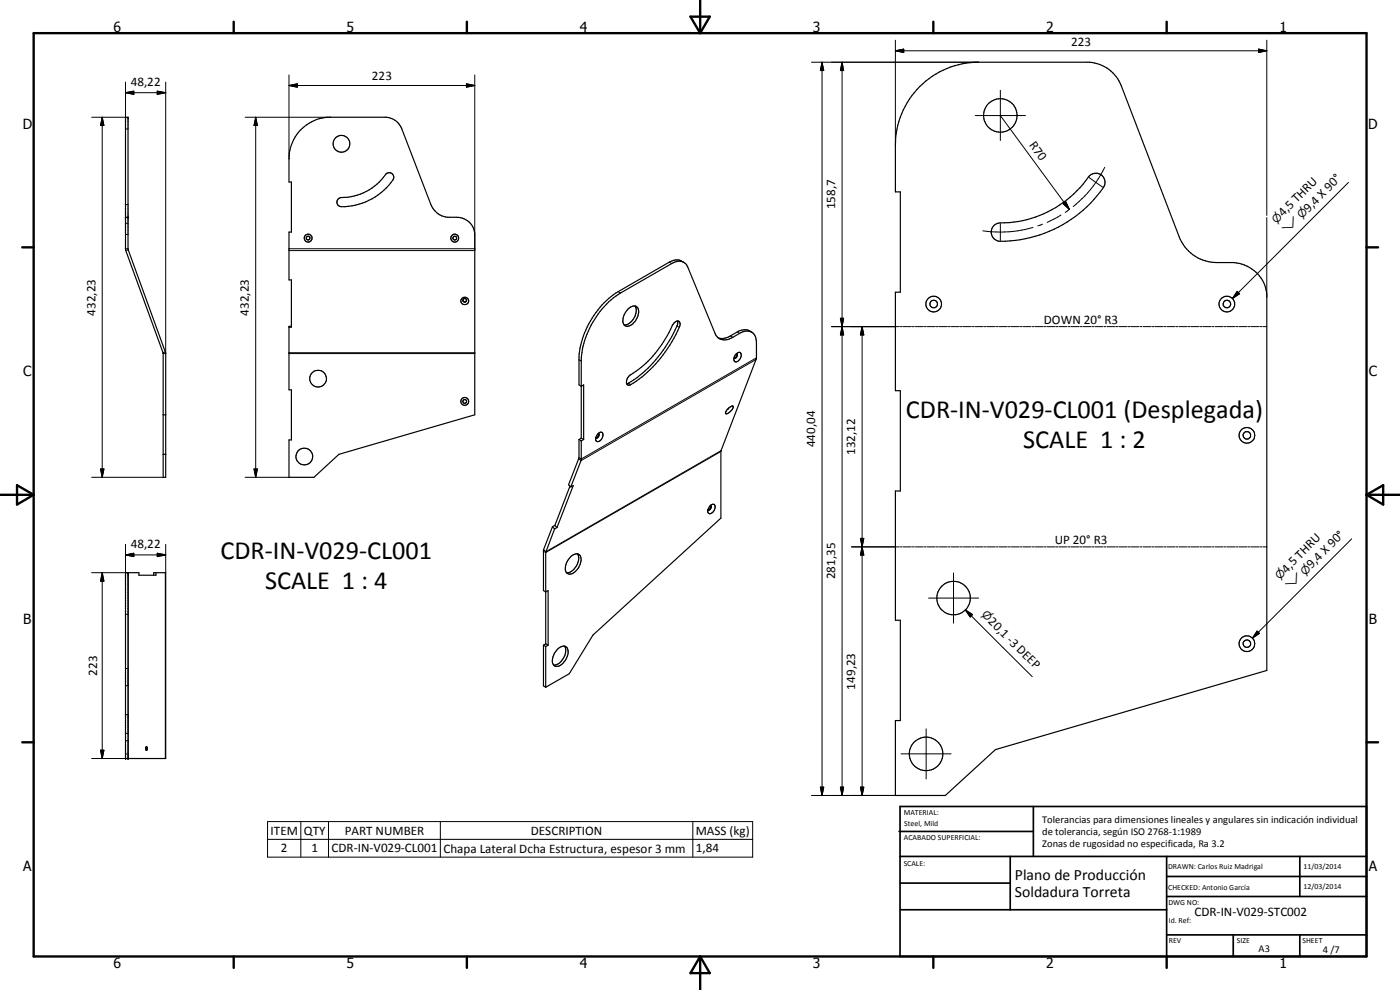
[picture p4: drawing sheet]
<svg xmlns="http://www.w3.org/2000/svg" width="420mm" height="297mm" viewBox="0 0 420 297" stroke-linecap="round" stroke-linejoin="round" font-family="sans-serif">
<g fill="none" stroke="#000" stroke-width=".35">
<path d="M37.7 35.2h.7v39.6l11.3 31.3v37.1h-.7v-37.2l-11.3-31.1zM276 26a25.3 25.3 0 0 1 16.5-7.3h34.5a11.1 11.1 0 0 1 9.5 7l17.4 45.4a12.2 12.2 0 0 0 11.2 7.7h5.2a10.6 10.6 0 0 1 9.9 9.5v112.9l-81.5 23.7-15 13.8h-15v-22.5h1.5v-30.1h-1.5v-38.8h1.5v-30.1h-1.5v-29.5h1.5v-30.1h-1.5v-14a25.1 25.1 0 0 1 7.3-17.6zM101.5 59.7l.4-.3a17.2 17.2 0 0 0 14.2-7.4 1.38 1.38 0 0 1 1.7 .3 1.38 1.38 0 0 1 .1 1.7 18.3 18.3 0 0 1-16 7.9 1.34 1.34 0 0 1-.4-2.2zM37.7 65.2h.7M205.2 78.7l-1.5-.3-1.3 .3-16.2 9.2a25.6 25.6 0 0 0-10.4 13.3l-.8 2.8-.6 3.5v24M205.2 78.7l.8 .7 .4 .7 8.2 20a3.4 3.4 0 0 0 5.3 1.1l2-1.2a3.1 3.1 0 0 1 3.5-.4 3.1 3.1 0 0 1 1.6 3.1v5l-10.6 27.6v20.1l-38.4 35.1-7.2 11.6-7 4.1M205.2 78.7a3.7 3.7 0 0 0-4.3 0l-15.4 8.8a26.2 26.2 0 0 0-11.7 19.6v8.4l.6 .4 .8-.4v16.4M298.4 67.6l1-.6a33.1 33.1 0 0 0 27.5-14.2 2.74 2.74 0 0 1 3.7-.2 2.74 2.74 0 0 1 .5 3.7 37.3 37.3 0 0 1-31.7 16 2.77 2.77 0 0 1-1-4.7zM87.4 97.9h-.7v19.1h.7v15h-.7v11.2h7.5l7.5-6.9 40.8-11.8v-54.1a5.3 5.3 0 0 0-5.4-5.2 7.9 7.9 0 0 1-5.6-1l-1.3-1.3-.9-1.5-8.7-22.7a5.5 5.5 0 0 0-4.6-3.5h-17.6a12.5 12.5 0 0 0-11.7 12.5v6.9h.7v15h-.7v14.4h.7v14.2h-.7M138.9 90.1l.2 .4M138.9 90.1a.58 .58 0 0 1 .6-.5 .58 .58 0 0 1 .5 .7l-.4 .3M139.1 90.5l.2 .1"/>
<path d="M139.3 90.6h.3M140 90.1l-.4 .5M188.5 92.7a1.84 1.84 0 0 1 3-.2 4.4 4.4 0 0 1-3.4 5.4 1.77 1.77 0 0 1-1.1-2.5l.7-1.6zM190.6 91.8a4.2 4.2 0 0 1-3.3 5.7M202.5 96.7a.97 .97 0 0 1 1.4-.2 .97 .97 0 0 1 .1 1.4 37 37 0 0 1-15.2 17.7h-.2a1.39 1.39 0 0 1-.1-2.4l.1-.2a35.2 35.2 0 0 0 13.5-15.8zM203.3 96.3l.1 .7a36.3 36.3 0 0 1-15.3 18.2M225.6 99.7a3.7 3.7 0 0 0-4.3-.1l-2.1 1.2a4.4 4.4 0 0 1-3.7 .6M220.3 107.4h.1M220.9 106.2l.9-.5a.96 .96 0 0 1 .5 1.6 1.29 1.29 0 0 1-1.9 1.1 1.96 1.96 0 0 1 .5-2.2zM221.1 106.1a.8 .8 0 0 1 .1 .9 .8 .8 0 0 1-.9 .4h.2a.99 .99 0 0 0 .6-1.3zM49 124.5h.7M49 136.3h.7"/>
<path d="M173.8 131.9l.6 .4M173.8 131.9v5.4l-3.2 8.2 .7 .6M174.4 132.3v5.7l-3.1 8.1M174.4 131.5l.8 .4M174.4 131.5l-.6 .4M175.2 131.9l-.8 .4M178.8 131.3l.1 .1M179.4 130.2l.9-.5a.96 .96 0 0 1 .5 1.6 1.26 1.26 0 0 1-2 .9v-1zM179.5 130.1h.2M179.6 130.1a.94 .94 0 0 1-.8 1.3M179.7 130.1a.87 .87 0 0 1-.8 1.3M218.2 123l1.1-1 .7-.2-.2 1-.8 .9a.77 .77 0 0 1-1.3 .3z"/>
<path d="M218.6 122.6l-.3 .3M165.8 158l-2.7 7.1v12.1l.7 .4 .7-.4v16.4M165.8 158l.6 .7M166.4 158.7l-2.6 7v27.5M166.5 157.6l.7 .7M166.5 157.6l-.7 .4M167.2 158.3l-.8 .4M171.1 145.8l-4.6 11.8M171.3 146.1l.7-.4-4.8 12.6M213.2 151.7a.73 .73 0 0 1 .1 .9 .73 .73 0 0 1-.8 .3M213.3 151.7a.94 .94 0 0 1-.8 1.3M213.3 151.6l.9-.3a1.57 1.57 0 0 1-.5 2.5l-.8 .3a1.11 1.11 0 0 1-.1-1.8z"/>
<path d="M38.4 171.8v55.8M46.8 171.8v.8h-5.1v-.8h-4v55.8h12v-55.8h-3.6v.8M171.2 167.1a1.84 1.84 0 0 1 3-.3 4.4 4.4 0 0 1-3.4 5.5 1.8 1.8 0 0 1-1.1-2.6l.7-1.6zM173.3 166.2a4.3 4.3 0 0 1-3.3 5.7M163.1 193.6l.7 .4M163.1 193.6v12.2l.7 .4M163.8 194v12.2M163.8 193.2l.7 .4M163.8 193.2l-.7 .4M164.5 193.6l-.7 .4M167.3 194.8a1.84 1.84 0 0 1 3-.3 4.5 4.5 0 0 1-3.1 5.4 1.53 1.53 0 0 1-1.4-2.1l.7-2zM169.4 193.9a4.2 4.2 0 0 1-3.3 5.7"/>
<path d="M43.9 224.1v1M43.9 224.1l.2 .2v.6l-.2 .2"/>
<circle cx="300.2" cy="34.6" r="5"/>
<circle cx="102.5" cy="43.1" r="2.52"/>
<circle cx="92.5" cy="71.4" r=".56"/>
<circle cx="92.5" cy="71.5" r="1.18"/>
<circle cx="136.5" cy="71.4" r="1.18"/>
<circle cx="136.5" cy="71.4" r=".56"/>
<circle cx="139.5" cy="90.3" r="1.14"/>
<circle cx="280.2" cy="91.2" r="2.35"/>
<circle cx="280.2" cy="91.2" r="1.14"/>
<circle cx="368.2" cy="91.2" r="1.13"/>
<circle cx="368.2" cy="91.2" r="2.36"/>
<circle cx="95.5" cy="113.6" r="2.5"/>
<circle cx="91.3" cy="137" r="2.51"/>
<circle cx="139.5" cy="120.4" r="1.17"/>
<circle cx="139.5" cy="120.4" r=".58"/>
<circle cx="374.2" cy="130.6" r="2.35"/>
<circle cx="374.2" cy="130.6" r="1.12"/>
<circle cx="286.2" cy="179.4" r="5"/>
<circle cx="374.2" cy="193.1" r="1.13"/>
<circle cx="374.2" cy="193.1" r="2.35"/>
<circle cx="277.9" cy="226.2" r="5"/>
</g>
<g fill="none" stroke="#000" stroke-width=".3">
<path d="M243.5 18.7h50.2M246.7 18.7l.5 2.5h-1zM246.7 18.7v220M252.7 18.7l.5 2.5h-1zM252.7 18.7v220M268.7 15.2l2.5-.5v1zM268.7 15.2h111.5M268.7 12.1v31.5M377.7 14.7l2.5 .5-2.5 .5zM380.2 12.1v52.5M30.7 35.2l.5 2.4h-1zM30.7 35.2v108"/>
<path d="M37.7 27.8l2.5-.5v1zM37.7 38.7h.7M37.7 24.6v10.6h-10.2M37.7 27.8h12M47.2 27.3l2.5 .5-2.5 .5zM49.7 24.6v81.5h-.7M73.6 35.2h25.6M76.7 35.2l.5 2.4h-1zM76.7 35.2v108M86.7 25.7l2.5-.6v1.1zM86.7 25.7h55.8M86.7 22.5v25.2"/>
<path d="M140 25.1l2.5 .6-2.5 .5zM142.5 22.5v52.7h-55.8M292.7 34.7h15.1M300.2 34.7h.1M300.2 27.1v15.1M300.2 34.7l20.8 28.2M326.8 53.3l2.1 1.4M328.9 54.7l2 1.4M328.9 54.7l-3.3 4.1-3.5 3.2M331.5 50.2l-2.6 4.5M404.7 54.7l-34.8 34.9M37.7 74.6h.7"/>
<path d="M37.7 61.4h.7M37.7 67h.7M37.7 70.4h.7M38.5 74.9l-.8 .3M86.7 74.6h55.8M200.9 78.7l.7 .4M300.2 67.1v5M310 68.2a34.9 34.9 0 0 1-15 1.1M312.9 67.3l-1.4 .5M318.4 64.5l-4.1 2.2M319.1 61.1l.8-.6 1.1 2.4zM320.9 62.9l-1.2 .9"/>
<path d="M380.2 65.3v23.8M185.5 87.5l.7 .4M203.1 97.8l.8 .4M221.3 99.6l.6 .4M249.5 98h20.4M252.2 95.5h1l-.5 2.5zM252.7 98l.5 2.5h-1zM258.7 98l.5 2.5h-1zM258.7 98v140.7M270.2 98h.6M271.1 98h2.4M273.8 98h.6"/>
<path d="M274.7 98h2.4M277.4 98h.6M278.3 98h2.4M281 98h.6M281.9 98h2.4M284.6 98h.6M285.5 98h2.4M288.2 98h.6M289.1 98h2.4M291.8 98h.6M292.7 98h2.4M295.4 98h.6"/>
<path d="M296.3 98h2.4M299 98h.6M299.9 98h2.4M302.6 98h.6M303.5 98h2.4M306.2 98h.6M307.1 98h2.3M309.8 98h.6M310.7 98h2.4M313.4 98h.6M314.3 98h2.4M316.9 98h.7"/>
<path d="M317.9 98h2.3M320.6 98h.6M321.5 98h2.4M324.2 98h.6M325.1 98h2.3M327.7 98h.7M328.7 98h2.3M331.4 98h.5M332.3 98h2.4M334.9 98h.7M335.9 98h2.3M338.5 98h.7"/>
<path d="M339.4 98h2.4M342.2 98h.5M343.1 98h2.3M345.7 98h.7M346.7 98h2.3M349.3 98h.6M350.2 98h2.4M352.9 98h.6M353.9 98h2.3M356.5 98h.7M357.4 98h2.4M360.1 98h.6"/>
<path d="M361 98h2.4M363.7 98h.6M364.6 98h2.4M367.3 98h.6M368.2 98h2.4M370.9 98h.6M371.3 87.4l.7 .7-2.1 1.5zM371.8 98h2.4M374.5 98h.6M375.4 98h2.4M378.1 98h.6M379 98h1.2"/>
<path d="M49.6 105.6l-.7 .2M86.7 106.1h55.8M86.7 105.8h55.8M173.8 107.9l.6 .4M188.6 115l.7 .4M219.2 100.8l.7 .4M226.9 107.9l-52.5 30.3-.7-.6M227 107.4l-52.6 30.3-.6-.4M216.4 135.5l-52.6 30.3-.7-.4M216.4 135.2l-52.5 30.3-.8-.6M27.5 143.2h21.5M30.2 140.7h1l-.5 2.5z"/>
<path d="M73.6 143.2h13.1M76.2 140.7h1l-.5 2.5zM27.5 171.8h11v55.8h-11M30.7 171.8l.5 2.6h-1zM30.7 171.8v55.8M37.7 166.5l2.5-.5v1zM37.7 166.5h12M37.7 163.3v8.5M47.2 166l2.5 .5-2.5 .5zM49.6 171.8v55.8M49.7 163.3v8.5M255.6 164.1h14.3"/>
<path d="M258.2 161.5h1l-.5 2.6zM258.7 164.1l.5 2.4h-1zM270.2 164.1h.6M271.1 164.1h2.4M273.8 164.1h.6M274.7 164.1h2.4M277.4 164.1h.6M278.3 164.1h2.4M278.7 179.5h15M281 164.1h.6M281.9 164.1h2.4M284.6 164.1h.6"/>
<path d="M285.5 164.1h2.4M286.2 171.9v15.1M288.2 164.1h.6M289.1 164.1h2.4M291.8 164.1h.6M292.7 164.1h2.4M295.4 164.1h.6M296.3 164.1h2.4M299 164.1h.6M299.9 164.1h2.4M302.6 164.1h.6M303.5 164.1h2.4"/>
<path d="M306.2 164.1h.6M307.1 164.1h2.3M309.8 164.1h.6M310.7 164.1h2.4M313.4 164.1h.6M314.3 164.1h2.4M316.9 164.1h.7M317.9 164.1h2.3M320.6 164.1h.6M321.5 164.1h2.4M324.2 164.1h.6M325.1 164.1h2.3"/>
<path d="M327.7 164.1h.7M328.7 164.1h2.3M331.4 164.1h.5M332.3 164.1h2.4M334.9 164.1h.7M335.9 164.1h2.3M338.5 164.1h.7M339.4 164.1h2.4M342.2 164.1h.5M343.1 164.1h2.3M345.7 164.1h.7M346.7 164.1h2.3"/>
<path d="M349.3 164.1h.6M350.2 164.1h2.4M352.9 164.1h.6M353.9 164.1h2.3M356.5 164.1h.7M357.4 164.1h2.4M360.1 164.1h.6M361 164.1h2.4M363.7 164.1h.6M364.6 164.1h2.4M367.3 164.1h.6M368.2 164.1h2.4"/>
<path d="M370.9 164.1h.6M371.8 164.1h2.4M374.5 164.1h.6M375.4 164.1h2.4M378.1 164.1h.6M379 164.1h1.2M405.7 161.7l-29.8 29.8M37.7 184.3h.7M289.7 183l2.2 1.4-.7 .7zM289.7 183l20.1 20M377.3 189.4l.7 .6-2.1 1.5zM37.7 200.6h.7"/>
<path d="M37.7 205.7h.7M37.7 214.4h.7M277.9 218.7v15M30.2 225.1h1l-.5 2.5zM37.7 220h.7M37.7 222.2h.7M37.7 226.2h.7M243.5 238.7h25.2M246.2 236.2h1l-.5 2.5zM252.2 236.2h1l-.5 2.5zM258.2 236.2h1l-.5 2.5zM270.4 226.2h15"/>
<path d="M80.3 246.5h145.6v10.7h-145.6zM80.3 251.8h145.6M90.3 246.5v10.7M98.6 246.5v10.7M132.2 246.5v10.7M207.9 246.5v10.7"/>
</g>
<g fill="#000">
<circle cx="37.7" cy="35.2" r=".18"/>
<circle cx="38.4" cy="35.2" r=".18"/>
<circle cx="37.7" cy="65.2" r=".18"/>
<circle cx="38.4" cy="65.2" r=".18"/>
<circle cx="38.4" cy="171.8" r=".18"/>
<circle cx="37.7" cy="227.6" r=".18"/>
<circle cx="38.4" cy="227.6" r=".18"/>
</g>
<g fill="none" stroke="#000" stroke-width=".71">
<path d="M10.1 9.9h400v277.1h-400zM70.1 6.5v3.4M140.1 6.5v3.4M207.2 5h5.8l-2.9 4.9zM210.1 0v9.9M280.1 6.5v3.4M350.1 6.5v3.4M6.7 74.2h3.4M410.1 74.2h3.5M.1 148.5h10M5.1 145.6l5 2.9-5 2.9zM410.1 148.5h10"/>
<path d="M410.1 148.5l5-2.9v5.8zM6.7 222.7h3.4M410.1 222.7h3.5M70.1 287v3.4M140.1 287v3.4M210.1 287v10M210.1 287l2.9 5h-5.8zM280.1 287v3.4M350.1 287v3.4"/>
</g>
<g fill="none" stroke="#000" stroke-width=".51">
<path d="M269.8 249.5h40.3M270.1 242h140v45h-140zM270.1 257h140M303.2 257v16M310.1 242v15M350.1 257v30M390.1 257v12M270.1 265h33.1M270.1 273h80M350.1 269h60M350.1 263h60M350.1 280.5h60"/>
<path d="M370.1 280.5v6.5M390.1 280.5v6.5"/>
</g>
<g fill="#000">
<path d="M268.7 15.2l2.5-.5v1zM377.7 14.7l2.5 .5-2.5 .5zM30.7 35.2l.5 2.4h-1zM37.7 27.8l2.5-.5v1zM47.2 27.3l2.5 .5-2.5 .5zM76.7 35.2l.5 2.4h-1zM86.7 25.7l2.5-.6v1.1zM140 25.1l2.5 .6-2.5 .5zM246.7 18.7l.5 2.5h-1zM252.7 18.7l.5 2.5h-1zM319.1 61.1l.8-.6 1.1 2.4zM252.2 95.5h1l-.5 2.5z"/>
<path d="M371.3 87.4l.7 .7-2.1 1.5zM252.7 98l.5 2.5h-1zM258.7 98l.5 2.5h-1zM30.2 140.7h1l-.5 2.5zM76.2 140.7h1l-.5 2.5zM30.7 171.8l.5 2.6h-1zM37.7 166.5l2.5-.5v1zM47.2 166l2.5 .5-2.5 .5zM258.2 161.5h1l-.5 2.6zM258.7 164.1l.5 2.4h-1zM289.7 183l2.2 1.4-.7 .7zM377.3 189.4l.7 .6-2.1 1.5z"/>
<path d="M30.2 225.1h1l-.5 2.5zM246.2 236.2h1l-.5 2.5zM252.2 236.2h1l-.5 2.5zM258.2 236.2h1l-.5 2.5z"/>
</g>
<g font-size="7.9">
<text x="271.9" y="125.5">CDR-IN-V029-CL001 (Desplegada)</text>
<text x="307.1" y="134.5">SCALE 1 : 2</text>
<text x="66.2" y="167.7">CDR-IN-V029-CL001</text>
<text x="79.6" y="176.7">SCALE 1 : 4</text>
</g>
<g font-size="4.7">
<text x="304.6" y="263.9">Plano de Producción</text>
<text x="304.6" y="269.3">Soldadura Torreta</text>
</g>
<g font-size="4.2">
<text x="34" y="9.6">6</text>
<text x="104" y="9.6">5</text>
<text x="174" y="9.6">4</text>
<text x="244" y="9.6">3</text>
<text x="314" y="9.6">2</text>
<text x="384" y="9.6">1</text>
<text x="6.8" y="38.7">D</text>
<text x="410.6" y="38.7">D</text>
<text x="7" y="112.9">C</text>
<text x="410.8" y="112.9">C</text>
<text x="7" y="187.1">B</text>
<text x="410.8" y="187.1">B</text>
<text x="7" y="261.4">A</text>
<text x="410.8" y="261.4">A</text>
<text x="34" y="290.4">6</text>
<text x="104" y="290.4">5</text>
<text x="174" y="290.4">4</text>
<text x="244" y="290.4">3</text>
<text x="314" y="290.4">2</text>
<text x="384" y="290.4">1</text>
</g>
<g font-size="3.9">
<text x="321.5" y="13.7">223</text>
<text x="39.2" y="25.8">48,22</text>
<text x="111.6" y="24.1">223</text>
<text x="308.7" y="43.6" transform="rotate(54 308.7 43.6)">R70</text>
<text x="250.6" y="62.8" transform="rotate(-90 250.6 62.8)">158,7</text>
<text x="385.1" y="65.2" transform="rotate(-45 385.1 65.2)">4,5 THRU</text>
<text x="392.7" y="63.8" transform="rotate(-45 392.7 63.8)">9,4 X 90°</text>
<text x="28.6" y="94.7" transform="rotate(-90 28.6 94.7)">432,23</text>
<text x="74.7" y="94.7" transform="rotate(-90 74.7 94.7)">432,23</text>
<text x="313.3" y="97.2">DOWN 20° R3</text>
<text x="244.6" y="134.2" transform="rotate(-90 244.6 134.2)">440,04</text>
<text x="256.7" y="136.6" transform="rotate(-90 256.7 136.6)">132,12</text>
<text x="39.2" y="164.4">48,22</text>
<text x="316.6" y="163.3">UP 20° R3</text>
<text x="250.6" y="173.8" transform="rotate(-90 250.6 173.8)">281,35</text>
<text x="386.1" y="172.1" transform="rotate(-45 386.1 172.1)">4,5 THRU</text>
<text x="393.6" y="170.7" transform="rotate(-45 393.6 170.7)">9,4 X 90°</text>
<text x="296.4" y="186.6" transform="rotate(45 296.4 186.6)">20,1 -3 DEEP</text>
<text x="29.2" y="202.7" transform="rotate(-90 29.2 202.7)">223</text>
<text x="256.7" y="206.9" transform="rotate(-90 256.7 206.9)">149,23</text>
<text x="81.2" y="250.4">ITEM</text>
<text x="91.2" y="250.4">QTY</text>
<text x="103.5" y="250.4">PART NUMBER</text>
<text x="159.3" y="250.4">DESCRIPTION</text>
<text x="208.9" y="250.6">MASS (kg)</text>
<text x="84.3" y="255.8">2</text>
<text x="93.5" y="255.8">1</text>
<text x="99.5" y="255.8">CDR-IN-V029-CL001</text>
<text x="133.1" y="255.8">Chapa Lateral Dcha Estructura, espesor 3 mm</text>
<text x="208.9" y="255.8">1,84</text>
<text x="358.5" y="275">CDR-IN-V029-STC002</text>
</g>
<g font-size="3.3">
<text x="390.7" y="65.7" transform="rotate(-45 390.7 65.7)">n</text>
<text x="383.1" y="67.1" transform="rotate(-45 383.1 67.1)">n</text>
<text x="386.2" y="70.2" transform="rotate(-45 386.2 70.2)">w</text>
<text x="391.7" y="172.7" transform="rotate(-45 391.7 172.7)">n</text>
<text x="384.1" y="174" transform="rotate(-45 384.1 174)">n</text>
<text x="387.2" y="177.2" transform="rotate(-45 387.2 177.2)">w</text>
<text x="294.5" y="184.7" transform="rotate(45 294.5 184.7)">n</text>
</g>
<g font-size="3.1">
<text x="312.7" y="246.8">Tolerancias para dimensiones lineales y angulares sin indicación individual</text>
<text x="312.7" y="250.4">de tolerancia, según ISO 2768-1:1989</text>
<text x="312.7" y="254">Zonas de rugosidad no especificada, Ra 3.2</text>
<text x="377.7" y="285.6">A3</text>
<text x="397" y="285.9">4 /7</text>
</g>
<g font-size="2.4">
<text x="271.2" y="244.4">MATERIAL:</text>
<text x="271.3" y="252">ACABADO SUPERFICIAL:</text>
<text x="271.4" y="247.9">Steel, Mild</text>
<text x="271.2" y="259.7">SCALE:</text>
<text x="350.6" y="260.8">DRAWN: Carlos Ruiz Madrigal</text>
<text x="391.2" y="260.6">11/03/2014</text>
<text x="350.6" y="267.1">CHECKED: Antonio García</text>
<text x="391.2" y="266.7">12/03/2014</text>
<text x="350.6" y="271.4">DWG NO:</text>
<text x="350.8" y="276.9">Id. Ref:</text>
<text x="350.8" y="282.8">REV</text>
<text x="371.2" y="282.9">SIZE</text>
<text x="390.9" y="282.9">SHEET</text>
</g>
</svg>
